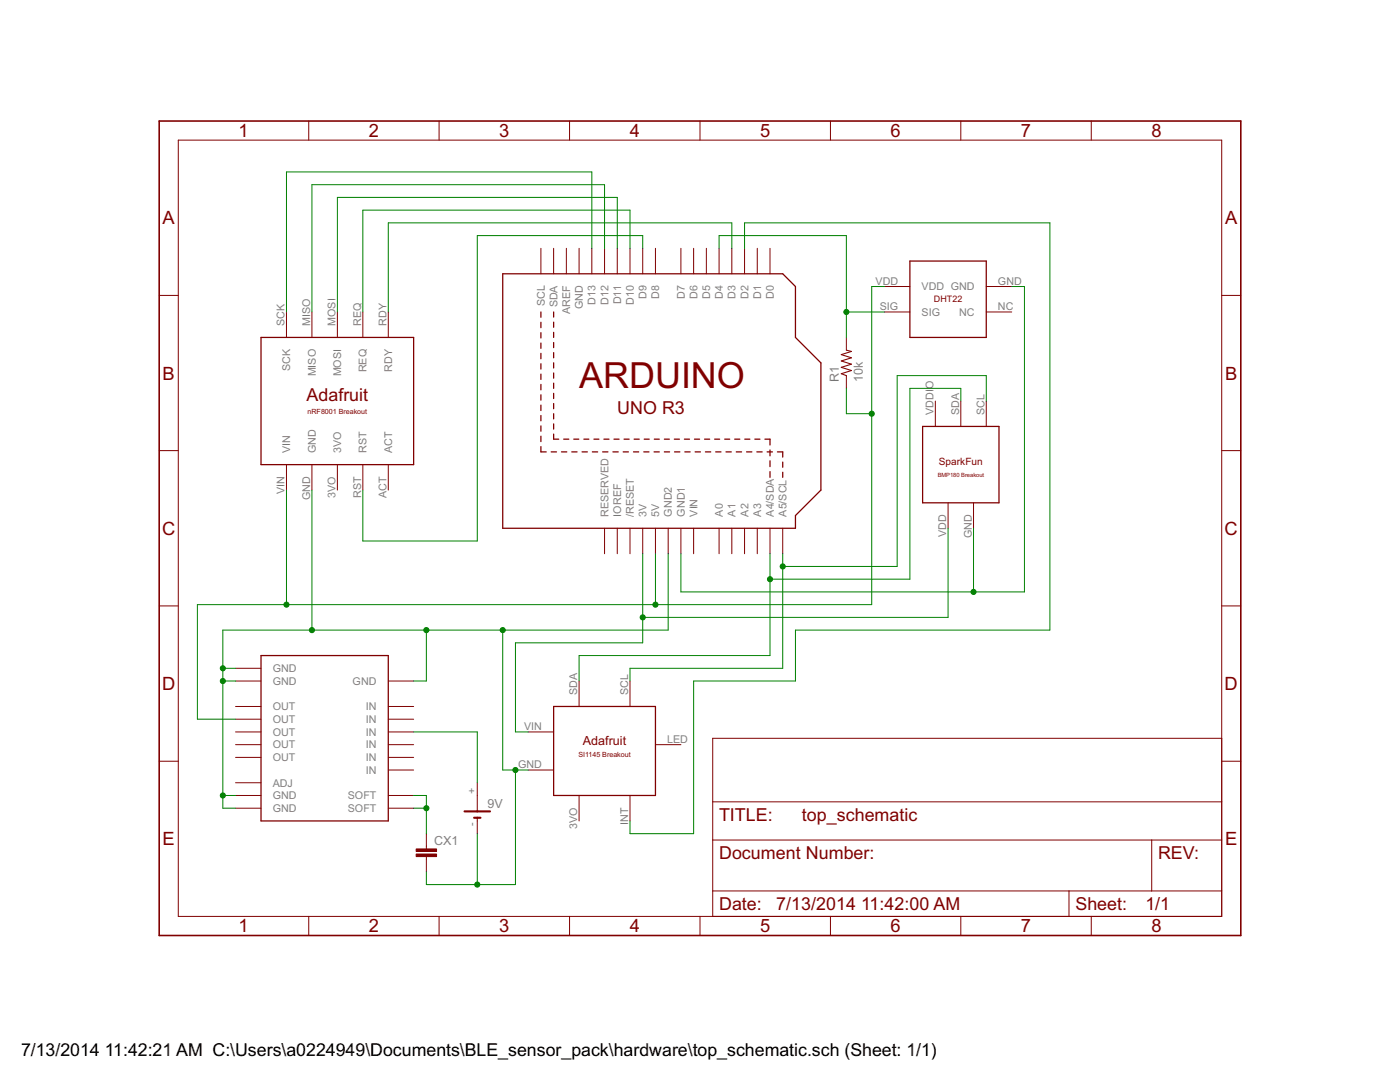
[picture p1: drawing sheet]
<svg xmlns="http://www.w3.org/2000/svg" width="279mm" height="216mm" viewBox="0 0 279 216" stroke-linecap="round" stroke-linejoin="round" font-family="sans-serif">
<path d="M31.8 24.2h215.8v162.5h-215.8z" fill="none" stroke="#800000" stroke-width=".32"/>
<g fill="none" stroke="#800000" stroke-width=".2">
<path d="M35.6 28h208.2v154.9h-208.2zM61.6 24.2v3.8M87.6 24.2v3.8M113.7 24.2v3.8M139.7 24.2v3.8M165.7 24.2v3.8M191.7 24.2v3.8M217.8 24.2v3.8M31.8 58.9h3.8M107.9 49.6v5M110.5 49.6v5M113 49.6v5"/>
<path d="M115.6 49.6v5M118.1 49.6v5M120.6 49.6v5M123.2 49.6v5M125.7 49.6v5M128.3 49.6v5M130.8 49.6v5M135.9 49.6v5M138.4 49.6v5M141 49.6v5M143.5 49.6v5M146 49.6v5"/>
<path d="M148.6 49.6v5M151.1 49.6v5M153.7 49.6v5M176.5 57.2h5.1M196.8 57.2h5.1M243.8 58.9h3.8M57.2 62.3v5M62.3 62.3v5M67.3 62.3v5M72.4 62.3v5M77.5 62.3v5M168.9 67.3v2.6"/>
<path d="M168.9 75v2.5M176.5 62.3h5.1M196.8 62.3h5.1M31.8 89.9h3.8M57.2 92.7v5.1M62.3 92.7v5.1M67.3 92.7v5.1M72.4 92.7v5.1M77.5 92.7v5.1M186.7 80v5.1M191.7 80v5.1M196.8 80v5.1"/>
<path d="M243.8 89.9h3.8M120.6 105.4v5.1M123.2 105.4v5.1M125.7 105.4v5.1M128.3 105.4v5.1M130.8 105.4v5.1M133.3 105.4v5.1M135.9 105.4v5.1M138.4 105.4v5.1M143.5 105.4v5.1M146 105.4v5.1M148.6 105.4v5.1"/>
<path d="M151.1 105.4v5.1M153.7 105.4v5.1M156.2 105.4v5.1M189.2 100.3v5.1M194.3 100.3v5.1M31.8 120.9h3.8M47 133.3h5.1M47 135.9h5.1M77.5 135.9h5M115.6 135.9v5.1M125.7 135.9v5.1M243.8 120.9h3.8"/>
<path d="M31.8 151.9h3.8M47 146h5.1M47 148.6h5.1M47 141h5.1M47 143.5h5.1M47 151.1h5.1M47 156.2h5.1M47 158.7h5.1M77.5 146h5M77.5 153.6h5M77.5 148.6h5M77.5 141h5"/>
<path d="M77.5 143.5h5M77.5 151.1h5M77.5 158.7h5M95.2 156.2v5.7M105.4 146h5.1M105.4 153.6h5.1M115.6 158.7v5.1M125.7 158.7v5.1M130.8 148.6h5.1M142.2 160h101.6M243.8 151.9h3.8M243.8 147.3h-101.6v35.6"/>
<path d="M47 161.3h5.1M77.5 161.3h5M85.1 166.3v3.1M85.1 170.9v3.1M95.2 163.2v3.1M142.2 167.6h101.6M142.2 177.8h101.6M213.3 177.8v5.1M229.8 167.6v10.2M61.6 182.9v3.8M87.6 182.9v3.8M113.7 182.9v3.8"/>
<path d="M139.7 182.9v3.8M165.7 182.9v3.8M191.7 182.9v3.8M217.8 182.9v3.8"/>
</g>
<g fill="none" stroke="#800000" stroke-width=".25">
<path d="M100.3 54.6h55.9l2.5 2.6v10.1l5.1 5.1v25.4l-5.1 5.1v2.5h-58.4zM181.6 52.1h15.2v15.2h-15.2zM52.1 67.3h30.4v25.4h-30.4zM107.9 62.3v1M107.9 64.3v1.1M107.9 66.4v1M107.9 68.5v1M107.9 70.5v1.1M107.9 72.6v1M107.9 74.7v1M107.9 76.7v1.1M107.9 78.8v1"/>
<path d="M110.5 62.3v1M110.5 64.3v1M110.5 66.3v1M110.5 68.3v1.1M110.5 70.4v1M110.5 72.4v1M110.5 74.4v1.1M110.5 76.5v1M110.5 78.5v1M107.9 80.8v1.1M107.9 82.9v1.1M107.9 85v1"/>
<path d="M107.9 87v1.1M107.9 89.1v1.1h1.1M110 90.2h1.1M110.5 80.5v1.1M110.5 82.5v1.1M110.5 84.6v1M110.5 86.6v1h1M112.1 90.2h1M112.5 87.6h1M114.1 90.2h1.1M114.5 87.6h1M116.2 90.2h1"/>
<path d="M116.5 87.6h1M118.2 90.2h1.1M118.5 87.6h1M120.3 90.2h1M120.5 87.6h1M122.3 90.2h1.1M122.5 87.6h1M124.4 90.2h1M124.5 87.6h1.1M126.4 90.2h1.1M126.6 87.6h1M128.5 90.2h1"/>
<path d="M128.6 87.6h1M130.5 90.2h1.1M130.6 87.6h1M132.6 90.2h1M132.6 87.6h1M134.6 87.6h1M134.6 90.2h1.1M136.6 87.6h1M136.7 90.2h1M138.6 87.6h1M138.7 90.2h1.1M140.6 87.6h1"/>
<path d="M140.8 90.2h1M142.6 87.6h1M142.8 90.2h1.1M144.6 87.6h1M144.9 90.2h1M146.6 87.6h1M146.9 90.2h1.1M148.6 87.6h1M149 90.2h1.1M150.6 87.6h1.1M151 90.2h1.1M152.7 87.6h1v1.2"/>
<path d="M153.1 90.2h1.1M153.7 89.8v1.2M153.7 91.9v1.2M153.7 94.1v1.1M155.2 90.2h1v1M156.2 92.2v1M156.2 94.2v1M184.1 85.1h15.3v15.2h-15.3zM52.1 130.8h25.4v33h-25.4zM110.5 141h20.3v17.7h-20.3z"/>
</g>
<path d="M92.7 161.9h5.1M94.6 163.2h1.3" fill="none" stroke="#800000" stroke-width=".42"/>
<path d="M168.9 69.9l1 .2-2 .7 2 .6-2 .6 2 .7-2 .6 2 .6-2 .7 1 .4" fill="none" stroke="#800000" stroke-width=".21"/>
<g fill="#800000" stroke="#800000" stroke-width=".2">
<path d="M83.1 170.4h4v.5h-4z"/>
<path d="M83.1 169.4h4v.5h-4z"/>
</g>
<g fill="none" stroke="#008000" stroke-width=".2">
<path d="M118.1 49.6v-15.3h-60.9v28M120.6 49.6v-12.7h-58.3v25.4M123.2 49.6v-10.2h-55.9v22.9M125.7 49.6v-7.7h-53.3v20.4M128.3 49.6v-2.6h-33.1v60.9h-22.8v-10.1M143.5 49.6v-2.6h25.4v20.3M146 49.6v-5.1h-68.5v17.8M148.6 49.6v-5.1h60.9v81.2h-50.8v10.2h-20.3v30.4h-12.7v-2.5M176.5 57.2h-2.5v63.4h-134.6v22.9h7.6M201.9 57.2h2.5v60.9h-68.5v-7.6M168.9 77.5v5h5.1M168.9 62.3h7.6"/>
<path d="M57.2 97.8v22.8M62.3 97.8v27.9M191.7 80v-2.5h-10.1v38.1h-27.9M196.8 80v-5h-17.8v38h-22.8M128.3 110.5v17.8h-25.4v17.7h2.5M130.8 110.5v10.1M133.3 110.5v15.2h-88.8v35.6h2.5M153.7 110.5v20.3h-38.1v5.1M156.2 110.5v22.8h-30.5v2.6M189.2 105.4v17.8h-60.9M194.3 105.4v12.7M44.5 133.3h2.5"/>
<path d="M44.5 135.9h2.5M85.1 125.7v10.2h-2.6M100.3 125.7v27.9h5.1M44.5 158.7h2.5M82.5 146h12.7v10.2M82.5 158.7h2.6v7.6M102.9 153.6v22.9h-17.8v-2.5M82.5 161.3h2.6M95.2 166.3v10.2"/>
</g>
<g fill="#008000" stroke="#008000" stroke-width=".2">
<circle cx="130.8" cy="120.6" r=".51"/>
<circle cx="174" cy="82.5" r=".51"/>
<circle cx="57.2" cy="120.6" r=".51"/>
<circle cx="194.3" cy="118.1" r=".51"/>
<circle cx="128.3" cy="123.2" r=".51"/>
<circle cx="62.3" cy="125.7" r=".51"/>
<circle cx="44.5" cy="133.3" r=".51"/>
<circle cx="44.5" cy="135.9" r=".51"/>
<circle cx="44.5" cy="158.7" r=".51"/>
<circle cx="100.3" cy="125.7" r=".51"/>
<circle cx="102.9" cy="153.6" r=".51"/>
<circle cx="85.1" cy="125.7" r=".51"/>
<circle cx="95.2" cy="176.5" r=".51"/>
<circle cx="156.2" cy="113" r=".51"/>
<circle cx="168.9" cy="62.3" r=".51"/>
<circle cx="153.7" cy="115.6" r=".51"/>
<circle cx="85.1" cy="161.3" r=".51"/>
</g>
<text font-size="8" fill="#800000" x="115.6" y="77.5">ARDUINO</text>
<g font-size="4.1" fill="#800000">
<text x="47.6" y="27.4">1</text>
<text x="73.6" y="27.4">2</text>
<text x="99.6" y="27.4">3</text>
<text x="125.7" y="27.4">4</text>
<text x="151.7" y="27.4">5</text>
<text x="177.7" y="27.4">6</text>
<text x="203.8" y="27.4">7</text>
<text x="229.8" y="27.4">8</text>
<text x="32.4" y="44.7">A</text>
<text x="244.5" y="44.7">A</text>
<text x="32.4" y="75.7">B</text>
<text x="244.5" y="75.7">B</text>
<text x="32.3" y="106.7">C</text>
<text x="244.4" y="106.7">C</text>
<text x="32.3" y="137.7">D</text>
<text x="244.4" y="137.7">D</text>
<text x="32.4" y="168.7">E</text>
<text x="244.5" y="168.7">E</text>
<text x="47.6" y="186.1">1</text>
<text x="73.6" y="186.1">2</text>
<text x="99.6" y="186.1">3</text>
<text x="125.7" y="186.1">4</text>
<text x="151.7" y="186.1">5</text>
<text x="177.7" y="186.1">6</text>
<text x="203.8" y="186.1">7</text>
<text x="229.8" y="186.1">8</text>
</g>
<g font-size="4" fill="#800000">
<text x="61.2" y="80">Adafruit</text>
<text x="123.2" y="82.6">UNO R3</text>
<text x="143.5" y="163.8">TITLE:</text>
<text x="160" y="163.8">top_schematic</text>
<text x="143.5" y="171.4">Document Number:</text>
<text x="231.1" y="171.4">REV:</text>
<text x="143.5" y="181.6">Date:</text>
<text x="154.9" y="181.6">7/13/2014</text>
<text x="171.8" y="181.6">11:42:00 AM</text>
<text x="214.6" y="181.6">Sheet:</text>
<text x="228.6" y="181.6">1/1</text>
</g>
<g font-size="4">
<text x="4.2" y="210.7">7/13/2014</text>
<text x="20.9" y="210.7">11:42:21 AM C:\Users\a0224949\Documents\BLE_sensor_pack\hardware\top_schematic.sch (Sheet: 1/1)</text>
</g>
<g font-size="2.8" fill="#808080">
<text x="167.4" y="76.2" transform="rotate(-90 167.4 76.2)">R1</text>
<text x="172.2" y="76.2" transform="rotate(-90 172.2 76.2)">10k</text>
<text x="97.3" y="161.2">9V</text>
<text x="86.6" y="168.5">CX1</text>
</g>
<text font-size="2.8" fill="#800000" x="116.3" y="148.6">Adafruit</text>
<g font-size="2.4" fill="#808080">
<text x="129" y="59.7" transform="rotate(-90 129 59.7)">D9</text>
<text x="131.6" y="59.7" transform="rotate(-90 131.6 59.7)">D8</text>
<text x="136.6" y="59.7" transform="rotate(-90 136.6 59.7)">D7</text>
<text x="139.2" y="59.7" transform="rotate(-90 139.2 59.7)">D6</text>
<text x="141.7" y="59.7" transform="rotate(-90 141.7 59.7)">D5</text>
<text x="144.3" y="59.7" transform="rotate(-90 144.3 59.7)">D4</text>
<text x="146.8" y="59.7" transform="rotate(-90 146.8 59.7)">D3</text>
<text x="149.3" y="59.7" transform="rotate(-90 149.3 59.7)">D2</text>
<text x="151.9" y="59.7" transform="rotate(-90 151.9 59.7)">D1</text>
<text x="154.4" y="59.7" transform="rotate(-90 154.4 59.7)">D0</text>
<text x="174.8" y="56.8">VDD</text>
<text x="183.9" y="57.9">VDD GND</text>
<text x="199.2" y="56.8">GND</text>
<text x="56.8" y="65" transform="rotate(-90 56.8 65)">SCK</text>
<text x="61.9" y="65" transform="rotate(-90 61.9 65)">MISO</text>
<text x="67" y="65" transform="rotate(-90 67 65)">MOSI</text>
<text x="72" y="65" transform="rotate(-90 72 65)">REQ</text>
<text x="77.1" y="65" transform="rotate(-90 77.1 65)">RDY</text>
<text x="108.7" y="61.1" transform="rotate(-90 108.7 61.1)">SCL</text>
<text x="111.3" y="61.3" transform="rotate(-90 111.3 61.3)">SDA</text>
<text x="113.8" y="62.7" transform="rotate(-90 113.8 62.7)">AREF</text>
<text x="116.3" y="61.7" transform="rotate(-90 116.3 61.7)">GND</text>
<text x="118.9" y="60.9" transform="rotate(-90 118.9 60.9)">D13</text>
<text x="121.4" y="60.9" transform="rotate(-90 121.4 60.9)">D12</text>
<text x="124" y="60.7" transform="rotate(-90 124 60.7)">D11</text>
<text x="126.5" y="60.9" transform="rotate(-90 126.5 60.9)">D10</text>
<text x="175.6" y="61.9">SIG</text>
<text x="183.9" y="63">SIG</text>
<text x="191.4" y="63">NC</text>
<text x="199.2" y="61.9">NC</text>
<text x="57.9" y="74" transform="rotate(-90 57.9 74)">SCK</text>
<text x="63" y="75.1" transform="rotate(-90 63 75.1)">MISO</text>
<text x="68.1" y="75.1" transform="rotate(-90 68.1 75.1)">MOSI</text>
<text x="73.2" y="74.3" transform="rotate(-90 73.2 74.3)">REQ</text>
<text x="78.2" y="74.1" transform="rotate(-90 78.2 74.1)">RDY</text>
<text x="186.3" y="82.8" transform="rotate(-90 186.3 82.8)">VDDIO</text>
<text x="191.4" y="82.8" transform="rotate(-90 191.4 82.8)">SDA</text>
<text x="196.5" y="82.8" transform="rotate(-90 196.5 82.8)">SCL</text>
<text x="57.9" y="90.4" transform="rotate(-90 57.9 90.4)">VIN</text>
<text x="63" y="90.4" transform="rotate(-90 63 90.4)">GND</text>
<text x="68.1" y="90.4" transform="rotate(-90 68.1 90.4)">3VO</text>
<text x="73.2" y="90.4" transform="rotate(-90 73.2 90.4)">RST</text>
<text x="78.2" y="90.4" transform="rotate(-90 78.2 90.4)">ACT</text>
<text x="56.8" y="98.6" transform="rotate(-90 56.8 98.6)">VIN</text>
<text x="61.9" y="99.8" transform="rotate(-90 61.9 99.8)">GND</text>
<text x="67" y="99.3" transform="rotate(-90 67 99.3)">3VO</text>
<text x="72" y="99.3" transform="rotate(-90 72 99.3)">RST</text>
<text x="77.1" y="99.3" transform="rotate(-90 77.1 99.3)">ACT</text>
<text x="121.4" y="103.1" transform="rotate(-90 121.4 103.1)">RESERVED</text>
<text x="124" y="103.1" transform="rotate(-90 124 103.1)">IOREF</text>
<text x="126.5" y="103.1" transform="rotate(-90 126.5 103.1)">/RESET</text>
<text x="129" y="103.1" transform="rotate(-90 129 103.1)">3V</text>
<text x="131.6" y="103.1" transform="rotate(-90 131.6 103.1)">5V</text>
<text x="134.1" y="103.1" transform="rotate(-90 134.1 103.1)">GND2</text>
<text x="136.6" y="103.1" transform="rotate(-90 136.6 103.1)">GND1</text>
<text x="139.2" y="103.1" transform="rotate(-90 139.2 103.1)">VIN</text>
<text x="144.3" y="103.1" transform="rotate(-90 144.3 103.1)">A0</text>
<text x="146.8" y="103.1" transform="rotate(-90 146.8 103.1)">A1</text>
<text x="149.3" y="103.1" transform="rotate(-90 149.3 103.1)">A2</text>
<text x="151.9" y="103.1" transform="rotate(-90 151.9 103.1)">A3</text>
<text x="154.4" y="103.1" transform="rotate(-90 154.4 103.1)">A4/SDA</text>
<text x="157" y="103.1" transform="rotate(-90 157 103.1)">A5/SCL</text>
<text x="188.9" y="107.2" transform="rotate(-90 188.9 107.2)">VDD</text>
<text x="193.9" y="107.4" transform="rotate(-90 193.9 107.4)">GND</text>
<text x="54.4" y="134.1">GND</text>
<text x="54.4" y="136.6">GND</text>
<text x="70.4" y="136.6">GND</text>
<text x="54.4" y="141.7">OUT</text>
<text x="73" y="141.7">IN</text>
<text x="115.2" y="138.6" transform="rotate(-90 115.2 138.6)">SDA</text>
<text x="125.4" y="138.6" transform="rotate(-90 125.4 138.6)">SCL</text>
<text x="54.4" y="144.3">OUT</text>
<text x="54.4" y="146.8">OUT</text>
<text x="54.4" y="149.3">OUT</text>
<text x="73" y="149.3">IN</text>
<text x="73" y="146.8">IN</text>
<text x="73" y="144.3">IN</text>
<text x="104.6" y="145.7">VIN</text>
<text x="133.1" y="148.2">LED</text>
<text x="54.4" y="151.9">OUT</text>
<text x="73" y="154.4">IN</text>
<text x="73" y="151.9">IN</text>
<text x="103.4" y="153.3">GND</text>
<text x="54.4" y="157">ADJ</text>
<text x="54.4" y="159.5">GND</text>
<text x="69.4" y="159.5">SOFT</text>
<text x="94.9" y="158.4" transform="rotate(-90 94.9 158.4)">+</text>
<text x="54.4" y="162">GND</text>
<text x="69.4" y="162">SOFT</text>
<text x="94.9" y="164.9" transform="rotate(-90 94.9 164.9)">-</text>
<text x="115.2" y="165.3" transform="rotate(-90 115.2 165.3)">3VO</text>
<text x="125.4" y="164.5" transform="rotate(-90 125.4 164.5)">INT</text>
</g>
<text font-size="2.2" fill="#800000" x="187.4" y="92.7">SparkFun</text>
<text font-size="2" fill="#800000" x="186.4" y="60.3">DHT22</text>
<g font-size="1.6" fill="#800000">
<text x="61.4" y="82.6">nRF8001 Breakout</text>
<text x="115.4" y="151.1">SI1145 Breakout</text>
</g>
<text font-size="1.3" fill="#800000" x="187.1" y="95.3">BMP180 Breakout</text>
</svg>
